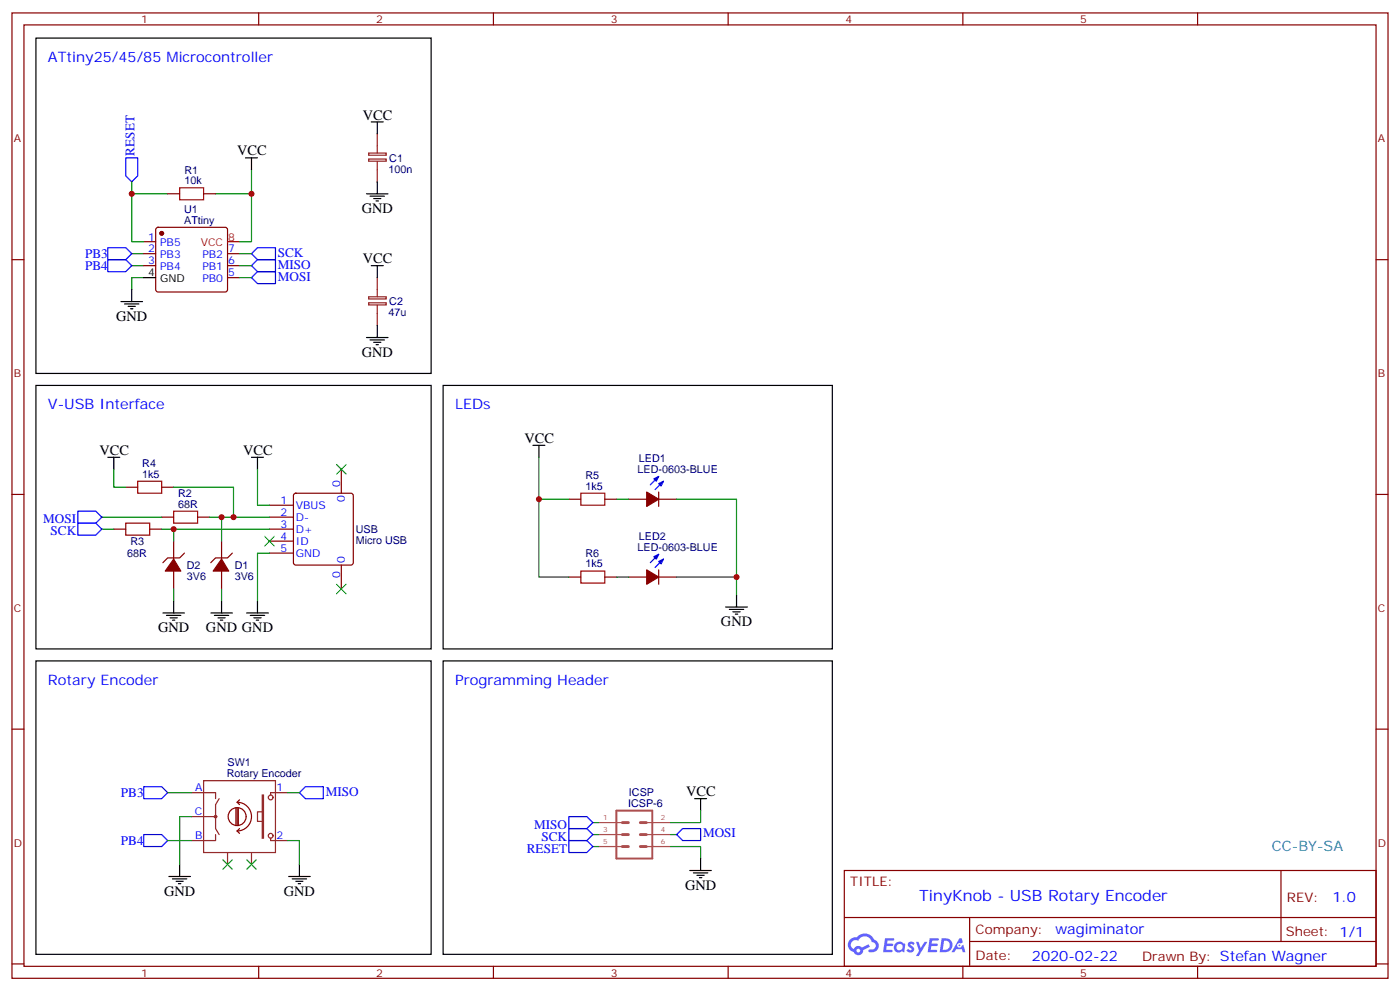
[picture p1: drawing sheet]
<svg xmlns="http://www.w3.org/2000/svg" width="412mm" height="292mm" viewBox="0 0 412 292" stroke-linecap="round" stroke-linejoin="round" font-family="sans-serif">
<g fill="none" stroke="#870000" stroke-width=".35">
<path d="M3.5 3.8h405.4v284.3h-405.4zM7.1 7.3h398.2v277.3h-398.2zM76.2 3.8v3.5M145.3 3.8v3.5M214.5 3.8v3.5M283.6 3.8v3.5M352.8 3.8v3.5M3.5 76.5h3.6M405.3 76.5h3.6M3.5 145.6h3.6M405.3 145.6h3.6M3.5 214.8h3.6"/>
<path d="M405.3 214.8h3.6M248.7 256.4h156.6v28.2h-156.6zM377.3 256.4v20.9M248.7 270.2h156.5M285.6 277.3h119.6M285.6 270.2v14.2M3.5 283.9h3.6M76.2 284.6v3.5M145.3 284.6v3.5M214.5 284.6v3.5M283.6 284.6v3.5M352.8 284.6v3.5"/>
<path d="M405.3 283.9h3.6"/>
</g>
<g fill="#5487ff">
<path d="M267.7 277.6a1.22 1.22 0 0 1 1.7 .2l-.4 .6a.47 .47 0 0 0-.3-.4 .47 .47 0 0 0-.5 .2l.1 .2a1.14 1.14 0 0 1 .8 1.8 1.14 1.14 0 0 1-1.9 0l-.2-.2 .5-.6 .7 .5a.29 .29 0 0 0 .3-.3 .29 .29 0 0 0-.2-.3 1.04 1.04 0 0 1-.6-1.7z"/>
<path d="M260.7 276.3h2.4l.3 .2-.2 .5-1.8 .1-.1 .8h1.5l.3 .4-.3 .4h-1.6l-.2 1.1h1.7l.2 .3-.2 .3-2.6 .1z"/>
<path d="M273.8 276.3h2.4l.3 .2-.1 .5-1.8 .1-.2 .8h1.6l.3 .4-.4 .4h-1.6l-.1 1.1h1.7l.2 .3-.2 .3-2.6 .1z"/>
<path d="M282.6 276.3h.7l.3 1.3-.6 .3a.69 .69 0 0 0-1 .3 .69 .69 0 0 0 .4 .9 .69 .69 0 0 0 .9-.6l.5-.2 .6 2.2h-.8l-.2-.9h-1.8l-.5 .9h-.8z"/>
<path d="M269.8 277.4h.8l.6 1.8 1.1-1.8h.9l-2.6 4.2h-.8l.9-1.5z"/>
<path d="M277.4 276.3l-.6 4.2h1.3a2.11 2.11 0 0 0 2.5-2.1 2.11 2.11 0 0 0-2.5-2.1zM278.1 277.1a1.39 1.39 0 0 1 1.7 1.4 1.39 1.39 0 0 1-1.8 1.3h-.3z"/>
<path d="M263.7 277.9a1.54 1.54 0 0 0-.1 2.2 1.54 1.54 0 0 0 2.2 .1l.6 .3 .3-2.3-.2-.3h-.4a1.49 1.49 0 0 0-2.4 0zM264 278.9a.94 .94 0 0 1 1.8 0 .94 .94 0 0 1-1.8 0z"/>
<path d="M250.4 276.7a2.18 2.18 0 0 0 1.1 3.7 1.44 1.44 0 0 0 1.6 .9 1.44 1.44 0 0 0 1.2-1.4l2-1.1-.5-.7-1.9 1a1.47 1.47 0 0 0-2.4 .4 1.39 1.39 0 0 1-.7-1.9 1.39 1.39 0 0 1 2-.5 2.12 2.12 0 0 1 2.2-1.3 2.12 2.12 0 0 1 1.9 1.7 1.14 1.14 0 0 1 1.1 1.4 1.14 1.14 0 0 1-1.7 .7 .43 .43 0 0 0-.5 .4 .43 .43 0 0 0 .4 .5 1.98 1.98 0 0 0 2.5-1.2 1.98 1.98 0 0 0-1.2-2.6 3.1 3.1 0 0 0-5.3-.6l-.9 .1zM252.3 280a.55 .55 0 0 1 1.1 0 .55 .55 0 0 1-1.1 0z"/>
<circle cx="282.6" cy="278.4" r=".26"/>
</g>
<g fill="none" stroke="#000" stroke-width=".35">
<path d="M10.6 11.2h116.4v98.8h-116.4zM109.4 35.9h3.5M111.1 35.9v3.5M72.3 46.5h3.5M74.1 46.5v3.5M107.9 57.1h6.4M109 57.8h4.2M110.1 58.5h2.1M110.8 59.2h.7M111.1 53.6v3.5M109.4 78.2h3.5M111.1 78.2v3.6"/>
<path d="M35.6 88.8h6.4M36.7 89.5h4.2M37.7 90.2h2.2M38.5 90.9h.7M38.8 85.3v3.5M42.3 81.8h3.6M107.9 99.4h6.4M111.1 95.9v3.5M10.6 113.5h116.4v77.6h-116.4zM109 100.1h4.2M110.1 100.8h2.1M110.8 101.5h.7"/>
<path d="M130.5 113.5h114.7v77.6h-114.7zM31.7 134.7h3.6M33.5 134.7v3.5M74.1 134.7h3.5M75.8 134.7v3.5M157 131.2h3.5M158.7 131.2v3.5M51.2 177v3.6M65.3 177v3.6M75.8 177v3.6M213.8 178.8h6.3M214.8 179.5h4.3"/>
<path d="M217 175.3v3.5M10.6 194.7h116.4v86.4h-116.4zM48 180.6h6.3M49 181.3h4.3M50.1 182h2.1M50.8 182.7h.7M62.1 180.6h6.3M63.1 181.3h4.3M64.2 182h2.1M64.9 182.7h.7M72.7 180.6h6.3M73.7 181.3h4.3"/>
<path d="M74.8 182h2.1M75.5 182.7h.7M130.5 194.7h114.7v86.4h-114.7zM215.9 180.2h2.1M216.6 180.9h.7M204.6 235.2h3.5M206.4 235.2v3.6M49.7 258.2h6.4M50.8 258.9h4.2M51.9 259.6h2.1M52.9 254.6v3.6M85 258.2h6.4"/>
<path d="M86.1 258.9h4.2M87.1 259.6h2.2M88.2 254.6v3.6M203.2 256.4h6.3M204.3 257.1h4.2M205.3 257.8h2.1M206 258.5h.7M206.4 252.9v3.5M52.6 260.3h.7M87.8 260.3h.7"/>
</g>
<path d="M181.6 238.8h10.6v14.1h-10.6z" fill="none" stroke="#a64a4a" stroke-width=".56"/>
<path d="M183.3 249.3h1.8M183.3 245.8h1.8M183.3 242.3h1.8M188.6 249.3h1.8M188.6 245.8h1.8M188.6 242.3h1.8" fill="none" stroke="#a64a4a" stroke-width=".85"/>
<path d="M176.4 242.3h6.9M176.4 245.8h6.9M176.4 249.3h6.9M190.6 242.3h7M190.6 245.8h7M190.6 249.3h7" fill="none" stroke="#a64a4a" stroke-width=".35"/>
<g fill="none" stroke="#008700" stroke-width=".35">
<path d="M38.8 53.6v3.5M49.4 57.1h-10.6v14.1h3.5M63.5 57.1h10.6M74.1 50v21.2h-3.5M38.8 78.2h3.5M38.8 74.7h3.5M70.6 78.2h3.5M70.6 74.7h3.5M42.3 81.8h-3.5v3.5M70.6 81.8h3.5M33.5 138.2v5.3h3.5M75.8 138.2v10.6h3.6"/>
<path d="M158.7 134.7v35.3h8.9M30 152.3h17.6M30 155.9h3.5M47.6 155.9h31.8M51.2 143.5h17.6v8.8M51.2 155.9v3.5M61.7 152.3h17.7M65.3 152.3v7.1M158.7 147h8.9M181.7 147h3.5M199.3 147h17.7v28.3M51.2 173.5v3.5"/>
<path d="M65.3 173.5v3.5M79.4 162.9h-3.6v14.1M181.7 170h3.5M199.3 170h17.7M49.4 233.5h7M84.7 233.5h3.5M206.4 238.8v3.5h-8.8M49.4 247.6h7M56.4 240.5h-3.5v14.1M84.7 247.6h3.5v7M174.6 245.8h1.8M174.6 242.3h1.8"/>
<path d="M174.6 249.3h1.8M197.6 249.3h8.8v3.6M197.6 245.8h1.7"/>
</g>
<g fill="none" stroke="#00f" stroke-width=".35">
<path d="M37 46.5h3.6v5.3l-1.8 1.8-1.8-1.8zM31.7 76.5h5.3l1.8 1.7-1.8 1.8h-5.3zM31.7 73h5.3l1.8 1.7-1.8 1.8h-5.3zM74.1 74.7l1.7-1.7h5.3v3.5h-5.3zM74.1 78.2l1.7-1.7h5.3v3.5h-5.3zM74.1 81.8l1.7-1.8h5.3v3.5h-5.3zM22.9 154.1h5.3l1.8 1.8-1.8 1.7h-5.3zM22.9 150.6h5.3l1.8 1.7-1.8 1.8h-5.3zM194 140.3l-2.4 2.5M195.4 141.7l-2.4 2.5M194 163.3l-2.4 2.4M195.4 164.7l-2.4 2.4"/>
<path d="M42.3 231.7h5.3l1.8 1.8-1.8 1.7h-5.3zM88.2 233.5l1.8-1.8h5.2v3.5h-5.2zM42.3 245.8h5.3l1.8 1.8-1.8 1.7h-5.3zM167.6 240.5h5.3l1.7 1.8-1.7 1.8h-5.3zM167.6 244.1h5.3l1.7 1.7-1.7 1.8h-5.3zM167.6 247.6h5.3l1.7 1.7-1.7 1.8h-5.3zM199.3 245.8l1.8-1.7h5.3v3.5h-5.3z"/>
</g>
<g fill="none" stroke="#870000" stroke-width=".35">
<path d="M49.4 57.1h3.5M60 57.1h3.5M42.3 71.2h3.6M42.3 74.7h3.6M42.3 78.2h3.6M46.1 67.2l.5-.2h19.7l.5 .2 .2 .5v17.6l-.2 .5-.5 .2h-19.7l-.5-.2-.2-.5v-17.6zM67 74.7h3.6M67 78.2h3.6M67 81.8h3.6M100.5 138.2v7.1M33.5 155.9h3.5M37 143.5h3.6"/>
<path d="M44.1 155.9h3.5M47.6 152.3h3.6M47.6 143.5h3.6M51.2 159.4v5.3M58.2 152.3h3.5M65.3 159.4v5.3M79.4 148.8h7M79.4 152.3h7M79.4 155.9h7M79.4 159.4h7M86.7 145.5l.4-.2h16.3l.5 .2 .2 .5v19.7l-.3 .5-.4 .2h-16.3l-.5-.2-.2-.5v-19.7zM167.6 147h3.5"/>
<path d="M178.2 147h3.5M185.2 147h5.3M194 147h5.3M194 144.9v4.3M51.2 168.2v5.3M54.3 162.9l-1.4 1.4h-3.5l-1.4 1.4M65.3 168.2v5.3M68.4 162.9l-1.4 1.4h-3.5l-1.4 1.4M79.4 162.9h7M100.5 166.4v7.1M167.6 170h3.5M178.2 170h3.5"/>
<path d="M185.2 170h5.3M194 167.9v4.2M194 170h5.3"/>
</g>
<g fill="#870000" stroke="#870000" stroke-width=".35">
<path d="M51.2 164.7l2.1 3.5h-4.6z"/>
<path d="M65.3 164.7l2.1 3.5h-4.6z"/>
<path d="M190.5 144.9l3.5 2.1-3.5 2.2z"/>
<path d="M190.5 167.9l3.5 2.1-3.5 2.1z"/>
<circle cx="47.6" cy="68.7" r=".53"/>
</g>
<path d="M52.9 55.3h7.1v3.5h-7.1zM37 154.1h7.1v3.5h-7.1zM40.6 141.7h7v3.6h-7zM51.2 150.6h7v3.5h-7zM171.1 145.3h7.1v3.5h-7.1zM171.1 168.2h7.1v3.5h-7.1z" fill="none" stroke="#a10000" stroke-width=".35"/>
<path d="M99.1 136.8l2.9 2.8M102 136.8l-2.9 2.8M78 158l2.8 2.8M80.8 158l-2.8 2.8M99.1 172.1l2.9 2.8M102 172.1l-2.9 2.8M65.6 253.2l2.8 2.8M68.4 253.2l-2.8 2.8M72.7 253.2l2.8 2.8M75.5 253.2l-2.8 2.8" fill="none" stroke="#3c3" stroke-width=".35"/>
<path d="M67 71.2h3.6" fill="none" stroke="#f00" stroke-width=".35"/>
<g fill="none" stroke="#8c2424" stroke-width=".35">
<path d="M111.1 39.4v5.7M108.6 46.8h5.2v.7h-5.2zM108.6 45.1h5.2v.6h-5.2zM111.1 47.6v6M108.6 89.2h5.2v.6h-5.2zM108.6 87.4h5.2v.7h-5.2zM111.1 81.8v5.6M111.1 89.9v6M56.4 233.5h7.1v1.7M60 229.9h21.1v21.2h-21.1zM64.6 235.2l-1.1 1.8v7.1l1.1 1.7M77.3 234.2h.3v12.7h-.3z"/>
<path d="M77.3 239.1h-1.5v2.8h1.5M84.7 233.5h-5v.7M56.4 240.5h7.1M63.5 245.8v1.8h-7.1M67 251.1v3.5M74.1 251.1v3.5M79.7 246.9v.7h5"/>
<circle cx="79.7" cy="234.9" r=".71"/>
<circle cx="63.5" cy="240.5" r=".35"/>
<circle cx="79.7" cy="246.2" r=".71"/>
</g>
<path d="M69.5 238.1v4.9M69.8 236.3a4.2 4.2 0 0 1 4.3 4.2 4.2 4.2 0 0 1-4.3 4.3M69.8 238.1v4.9M69.8 236.3l.8 .7M70.2 238.1v4.9M70.6 235.6l-.8 .7M69.8 244.8l.8 .7M70.6 244.1l-.8 .7M72.5 240.5a2.65 2.65 0 0 0-3.8-2.4 2.65 2.65 0 0 0-.6 4.4 2.65 2.65 0 0 0 4.3-1.3l.1-.6" fill="none" stroke="#850000" stroke-width=".35"/>
<g fill="#00f" stroke="#00f" stroke-width=".35">
<path d="M194 142.5l1.4-.8-.7 1.5z"/>
<path d="M192.6 141l1.4-.7-.7 1.4z"/>
<path d="M194 165.4l1.4-.7-.7 1.4z"/>
<path d="M192.6 164l1.4-.7-.7 1.4z"/>
</g>
<g fill="#c00">
<circle cx="51.2" cy="155.9" r=".88"/>
<circle cx="68.8" cy="152.3" r=".88"/>
<circle cx="65.3" cy="152.3" r=".88"/>
<circle cx="38.8" cy="57.1" r=".88"/>
<circle cx="74.1" cy="57.1" r=".88"/>
<circle cx="158.8" cy="147" r=".88"/>
<circle cx="217" cy="170" r=".88"/>
</g>
<text font-size="4.6" fill="#00f" x="270.8" y="265.4">TinyKnob - USB Rotary Encoder</text>
<g font-size="4.2" fill="#00f">
<text x="14.1" y="18.3">ATtiny25/45/85 Microcontroller</text>
<text x="14.1" y="120.6">V-USB Interface</text>
<text x="134.1" y="120.6">LEDs</text>
<text x="14.1" y="201.7">Rotary Encoder</text>
<text x="134.1" y="201.7">Programming Header</text>
<text x="392.5" y="265.7">1.0</text>
<text x="310.9" y="275.2">wagiminator</text>
<text x="304" y="283">2020-02-22</text>
</g>
<g font-size="4.2">
<text x="106.9" y="35.2">VCC</text>
<text x="69.8" y="45.8">VCC</text>
<text x="106.5" y="62.7">GND</text>
<text x="106.9" y="77.5">VCC</text>
<text x="34.2" y="94.5">GND</text>
<text x="106.5" y="105.1">GND</text>
<text x="154.5" y="130.5">VCC</text>
<text x="29.3" y="134">VCC</text>
<text x="71.6" y="134">VCC</text>
<text x="212.4" y="184.4">GND</text>
<text x="46.6" y="186.2">GND</text>
<text x="60.7" y="186.2">GND GND</text>
<text x="202.1" y="234.5">VCC</text>
<text x="48.3" y="263.8">GND</text>
<text x="83.6" y="263.8">GND</text>
<text x="201.8" y="262">GND</text>
</g>
<text font-size="4.2" fill="#0099b0" x="374.6" y="250.8">CC-BY-SA</text>
<g font-size="3.9" fill="#00f">
<text x="39.7" y="45.8" transform="rotate(-90 39.7 45.8)">RESET</text>
<text x="25.1" y="76">PB3</text>
<text x="81.8" y="75.6">SCK</text>
<text x="25" y="79.5">PB4</text>
<text x="81.8" y="82.6">MOSI</text>
<text x="81.8" y="79.1">MISO</text>
<text x="12.7" y="154.1">MOSI</text>
<text x="14.9" y="157.6">SCK</text>
<text x="35.6" y="234.7">PB3</text>
<text x="96" y="234.3">MISO</text>
<text x="157.3" y="244.1">MISO</text>
<text x="35.6" y="248.8">PB4</text>
<text x="155.2" y="251.1">RESET</text>
<text x="159.5" y="247.6">SCK</text>
<text x="207.1" y="246.7">MOSI</text>
</g>
<g font-size="3.9" fill="#800">
<text x="250.5" y="261">TITLE:</text>
<text x="379.1" y="265.7">REV:</text>
<text x="287.4" y="275.2">Company:</text>
<text x="378.7" y="275.8">Sheet: 1/1</text>
<text x="287.4" y="282.9">Date:</text>
<text x="336.4" y="282.9">Drawn By: Stefan Wagner</text>
</g>
<g font-size="3.2" fill="#800">
<text x="41.6" y="6.8">1</text>
<text x="110.8" y="6.8">2</text>
<text x="179.9" y="6.8">3</text>
<text x="249.1" y="6.8">4</text>
<text x="318.2" y="6.8">5</text>
<text x="4.1" y="41.9">A</text>
<text x="405.9" y="41.9">A</text>
<text x="4.1" y="111.1">B</text>
<text x="405.9" y="111.1">B</text>
<text x="4.1" y="180.2">C</text>
<text x="405.9" y="180.2">C</text>
<text x="4.1" y="249.3">D</text>
<text x="405.9" y="249.3">D</text>
<text x="41.6" y="287.6">1</text>
<text x="110.8" y="287.6">2</text>
<text x="179.9" y="287.6">3</text>
<text x="249.1" y="287.6">4</text>
<text x="318.2" y="287.6">5</text>
</g>
<g font-size="3.2" fill="#000080">
<text x="114.7" y="47.6">C1</text>
<text x="54.3" y="51.1">R1</text>
<text x="114.5" y="50.8">100n</text>
<text x="54.3" y="54.3">10k</text>
<text x="54.3" y="65.9">ATtiny</text>
<text x="54.3" y="62.7">U1</text>
<text x="114.7" y="90">C2</text>
<text x="114.5" y="93.2">47u</text>
<text x="41.9" y="137.5">R4</text>
<text x="188.2" y="136.1">LED1</text>
<text x="41.9" y="140.7">1k5</text>
<text x="172.4" y="141">R5</text>
<text x="187.8" y="139.3">LED-0603-BLUE</text>
<text x="52.5" y="149.5">68R</text>
<text x="52.5" y="146.3">R2</text>
<text x="172.4" y="144.2">1k5</text>
<text x="38.4" y="160.5">R3</text>
<text x="104.8" y="160.2">Micro USB</text>
<text x="104.8" y="157">USB</text>
<text x="188.2" y="159">LED2</text>
<text x="37.5" y="164.1">68R</text>
<text x="55" y="167.6">D2</text>
<text x="69.1" y="167.6">D1</text>
<text x="172.4" y="167.1">1k5</text>
<text x="172.4" y="163.9">R6</text>
<text x="187.8" y="162.2">LED-0603-BLUE</text>
<text x="55" y="170.8">3V6</text>
<text x="69.1" y="170.8">3V6</text>
<text x="67" y="225.6">SW1</text>
<text x="66.8" y="228.8">Rotary Encoder</text>
<text x="185" y="237.7">ICSP-6</text>
<text x="185.3" y="234.5">ICSP</text>
</g>
<g font-size="3.2" fill="#00f">
<text x="43.7" y="70.8">1</text>
<text x="43.7" y="74.4">2</text>
<text x="43.7" y="77.9">3</text>
<text x="47.2" y="72.6">PB5</text>
<text x="47.2" y="76.1">PB3</text>
<text x="59.6" y="76.1">PB2</text>
<text x="67.2" y="77.9">6</text>
<text x="67.2" y="74.4">7</text>
<text x="47.2" y="79.7">PB4</text>
<text x="59.6" y="83.2">PB0</text>
<text x="59.6" y="79.7">PB1</text>
<text x="67.2" y="81.4">5</text>
<text x="100.2" y="143.5" transform="rotate(-90 100.2 143.5)">0</text>
<text x="82.6" y="148.4">1</text>
<text x="87.1" y="149.9">VBUS</text>
<text x="101.6" y="148" transform="rotate(-90 101.6 148)">0</text>
<text x="82.6" y="152">2</text>
<text x="82.6" y="155.5">3</text>
<text x="87.1" y="153.4">D-</text>
<text x="82.6" y="159">4</text>
<text x="87.1" y="156.9">D+</text>
<text x="87.1" y="160.4">ID</text>
<text x="82.6" y="162.6">5</text>
<text x="87.1" y="164">GND</text>
<text x="101.6" y="165.7" transform="rotate(-90 101.6 165.7)">0</text>
<text x="100.2" y="170.2" transform="rotate(-90 100.2 170.2)">0</text>
<text x="57.4" y="233.1">A</text>
<text x="81.5" y="233.1">1</text>
<text x="57.4" y="240.2">C</text>
<text x="57.4" y="247.2">B</text>
<text x="81.5" y="247.2">2</text>
</g>
<g font-size="3.2" fill="#f00">
<text x="67.2" y="70.8">8</text>
<text x="59.1" y="72.6">VCC</text>
</g>
<g font-size="3.2">
<text x="43.7" y="81.4">4</text>
<text x="47.2" y="83.2">GND</text>
</g>
<g font-size="2.1" fill="#a54b4b">
<text x="177.7" y="241.6">1</text>
<text x="177.7" y="245.1">3</text>
<text x="194.7" y="241.6">2</text>
<text x="194.7" y="245.1">4</text>
<text x="177.7" y="248.6">5</text>
<text x="194.7" y="248.6">6</text>
</g>
</svg>
